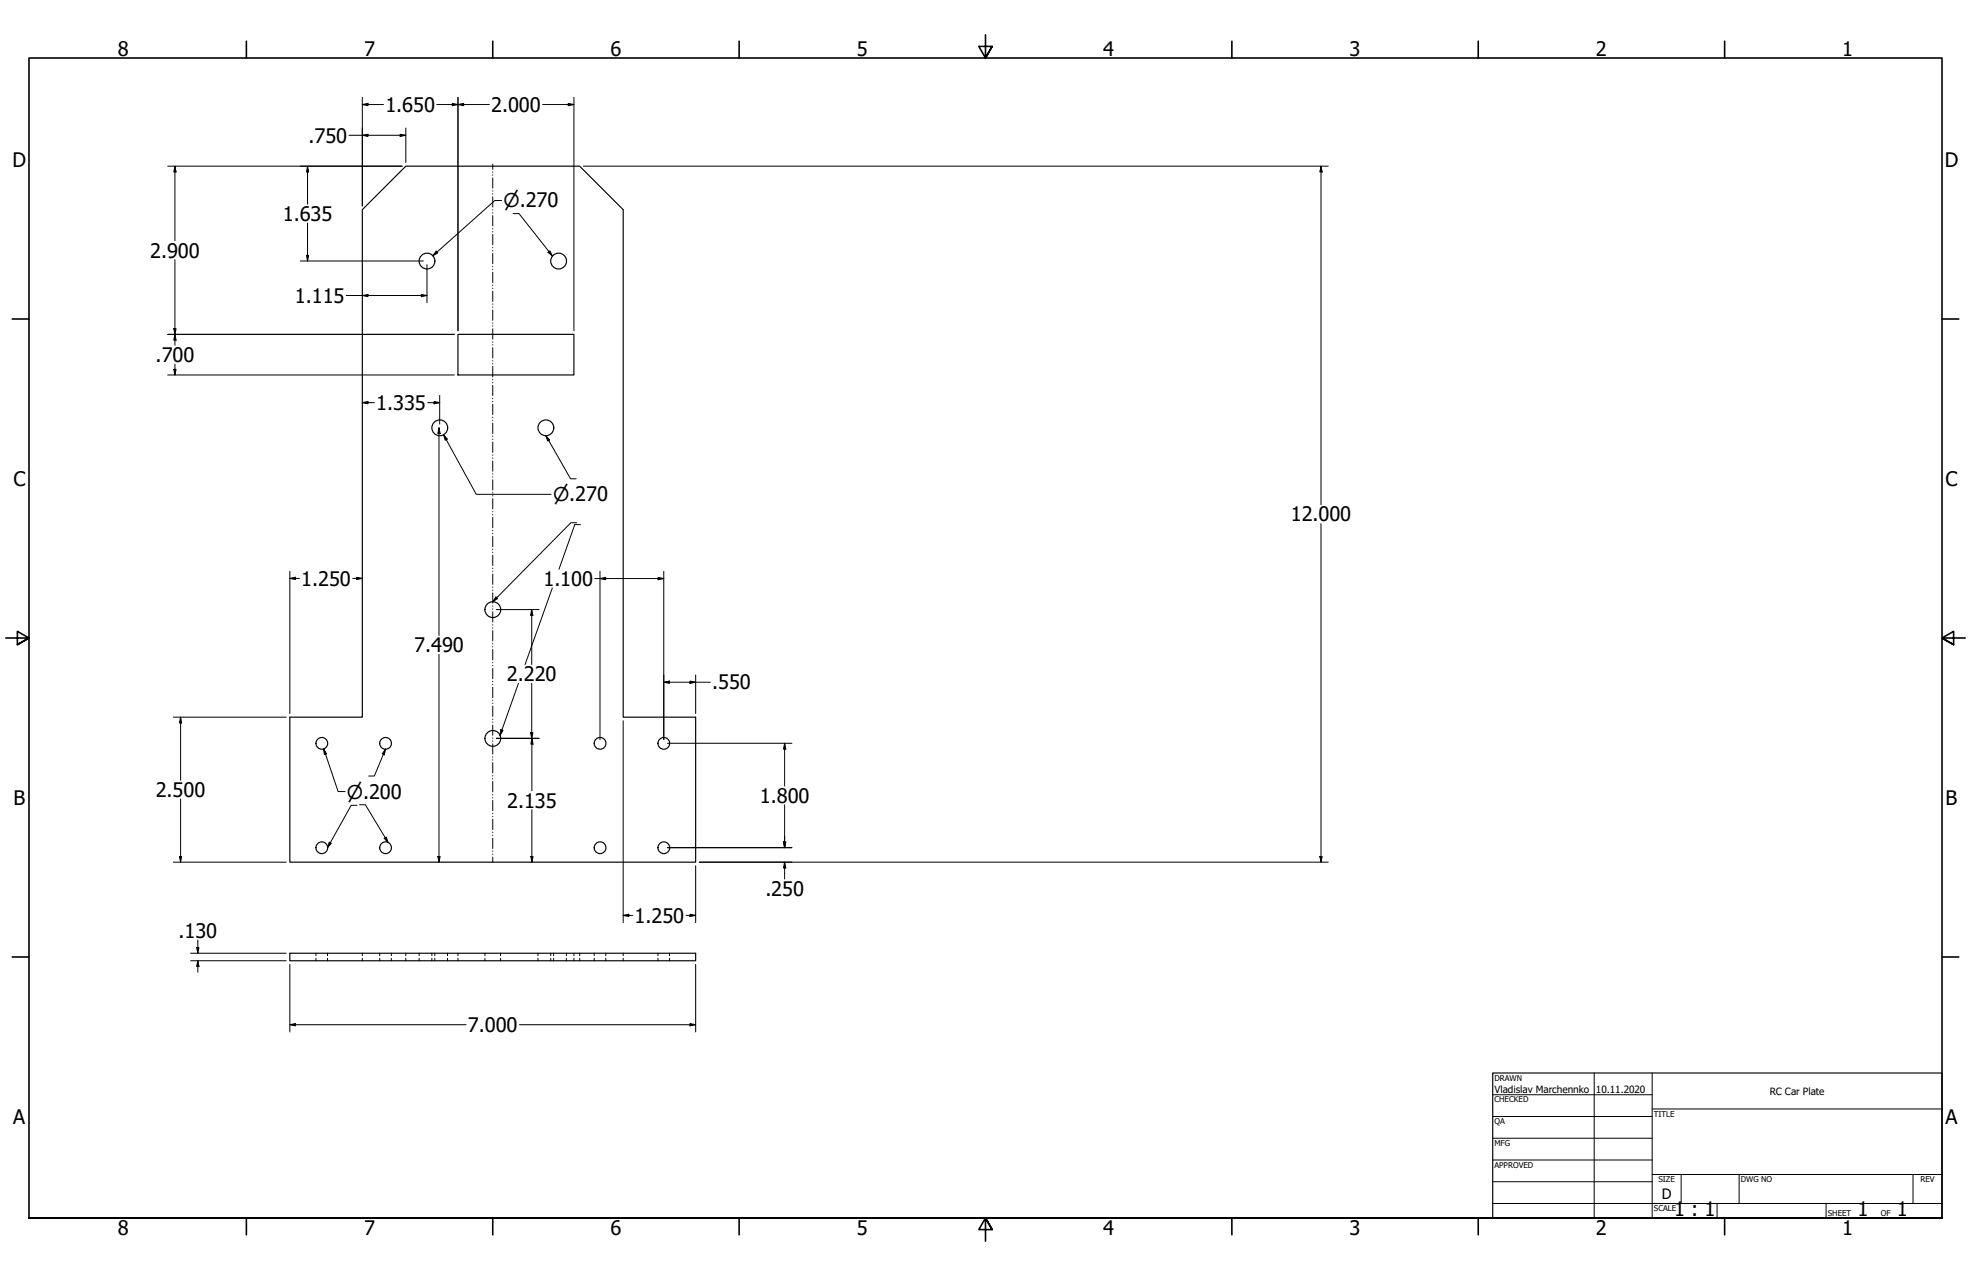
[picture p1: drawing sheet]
<svg xmlns="http://www.w3.org/2000/svg" width="864mm" height="559mm" viewBox="0 0 864 559" stroke-linecap="round" stroke-linejoin="round" font-family="sans-serif">
<!-- layer: Hidden (ANSI) -->
<g fill="none" stroke="#000" stroke-width=".44">
<path d="M138.4 417.4v1.1M138.4 419.7v1.1M143.5 417.4v1.1M143.5 419.7v1.1M158.7 417.4v1.1M158.7 419.7v1.1M166.4 417.4v1.1M166.4 419.7v1.1M171.4 417.4v1.1M171.4 419.7v1.1M177.8 417.4v1.1M177.8 419.7v1.1"/>
<path d="M183.6 417.4v1.1M183.6 419.7v1.1M189.2 417.4v1.1M189.2 419.7v1.1M190.5 417.4v1.1M190.5 419.7v1.1M196.1 417.4v1.1M196.1 419.7v1.1M200.7 417.4v1.1M200.7 419.7v1.1M212.5 417.4v1.1M212.5 419.7v1.1"/>
<path d="M219.3 417.4v1.1M219.3 419.7v1.1M235.7 417.4v1.1M235.7 419.7v1.1M241.3 417.4v1.1M241.3 419.7v1.1M242.6 417.4v1.1M242.6 419.7v1.1M248.2 417.4v1.1M248.2 419.7v1.1M251.5 417.4v1.1M251.5 419.7v1.1"/>
<path d="M254 417.4v1.1M254 419.7v1.1M260.3 417.4v1.1M260.3 419.7v1.1M265.4 417.4v1.1M265.4 419.7v1.1M273 417.4v1.1M273 419.7v1.1M288.3 417.4v1.1M288.3 419.7v1.1M293.4 417.4v1.1M293.4 419.7v1.1"/>
</g>
<!-- layer: Visible (ANSI) -->
<g fill="none" stroke="#000" stroke-width=".51">
<path d="M177.8 72.8h76.2l19 19v222.3h31.8v63.5h-177.8v-63.5h31.7v-222.3zM200.7 146.4h50.8v17.8h-50.8zM127 417.4h177.8v3.4h-177.8z"/>
<circle cx="187.1" cy="114.3" r="3.5"/>
<circle cx="244.8" cy="114.3" r="3.5"/>
<circle cx="192.7" cy="187.4" r="3.5"/>
<circle cx="239.2" cy="187.4" r="3.5"/>
<circle cx="215.9" cy="267" r="3.5"/>
<circle cx="141" cy="325.5" r="2.57"/>
<circle cx="168.9" cy="325.5" r="2.57"/>
<circle cx="215.9" cy="323.4" r="3.5"/>
<circle cx="262.9" cy="325.5" r="2.57"/>
<circle cx="290.9" cy="325.5" r="2.57"/>
<circle cx="141" cy="371.3" r="2.57"/>
<circle cx="168.9" cy="371.3" r="2.57"/>
<circle cx="262.9" cy="371.3" r="2.57"/>
<circle cx="290.9" cy="371.3" r="2.57"/>
</g>
<!-- layer: Border (ANSI) -->
<g fill="none" stroke="#000" stroke-width=".7">
<path d="M107.9 18v7.4M215.9 18v7.4M323.8 18v7.4M431.8 15.2v10.2l-2.9-5.1h5.8l-2.9 5.1 2.9-5.1M539.8 18v7.4M647.7 18v7.4M755.6 18v7.4M5.3 139.7h7.4M850.9 139.7h7.4M2.5 279.4h10.2l-5.1-2.9v5.8l5.1-2.9-5.1 2.9M861.1 279.4h-10.2l5.1-2.9v5.8l-5.1-2.9 5.1 2.9M5.3 419.1h7.4"/>
<path d="M850.9 419.1h7.4M12.7 533.4v-508h838.2v508h-838.2h838.2M107.9 533.4v7.4M215.9 533.4v7.4M323.8 533.4v7.4M434.7 538.5l-2.9-5.1 2.9 5.1h-5.8l2.9-5.1v10.2M539.8 533.4v7.4M647.7 533.4v7.4M755.6 533.4v7.4"/>
</g>
<!-- layer: Title (ANSI) -->
<g fill="none" stroke="#000" stroke-width=".44">
<path d="M654 479.4h69.9M698.5 469.9v63.5M723.9 469.9v63.5M654 488.9h69.9M654 498.5h69.9M723.9 485.6h127M654 508h69.9M654 517.5h69.9M723.9 514.3h127M736.6 514.3v12.7M762 514.3v12.7M838.2 514.3v12.7"/>
<path d="M654 527h196.9M752.3 527v6.4M800.1 527v6.4"/>
</g>
<path d="M654 469.9h196.9v63.5h-196.9z" fill="none" stroke="#000" stroke-width=".51"/>
<!-- layer: Sketch Geometry (ANSI) -->
<g fill="none" stroke="#000" stroke-width=".44">
<path d="M215.9 71.9v2.3M215.9 75.3v.2M215.9 76.6v.2M215.9 77.9v4.5M215.9 83.6v.2M215.9 84.9v.2M215.9 86.2v4.5M215.9 91.8v.2M215.9 93.2v.1M215.9 94.4v4.5M215.9 100.1v.2M215.9 101.4v.2"/>
<path d="M215.9 102.7v4.5M215.9 108.3v.2M215.9 109.7v.2M215.9 111v4.5M215.9 116.6v.2M215.9 117.9v.2M215.9 119.3v4.5M215.9 124.8v.2M215.9 126.2v.2M215.9 127.5v4.5M215.9 133.1v.2M215.9 134.4v.2"/>
<path d="M215.9 135.8v4.5M215.9 141.4v.2M215.9 142.7v.2M215.9 144v4.5M215.9 149.7v.2M215.9 150.9v.2M215.9 152.3v4.5M215.9 157.9v.2M215.9 159.2v.2M215.9 160.5v4.5M215.9 166.2v.2M215.9 167.5v.2"/>
<path d="M215.9 168.8v4.5M215.9 174.4v.2M215.9 175.8v.2M215.9 177v4.5M215.9 182.7v.2M215.9 184v.2M215.9 185.3v4.5M215.9 190.9v.2M215.9 192.3v.2M215.9 193.6v4.5M215.9 199.2v.2M215.9 200.5v.2"/>
<path d="M215.9 201.9v4.5M215.9 207.5v.1M215.9 208.8v.2M215.9 210.1v4.5M215.9 215.7v.2M215.9 217v.2M215.9 218.4v4.5M215.9 224v.2M215.9 225.3v.2M215.9 226.6v4.5M215.9 232.3v.2M215.9 233.6v.1"/>
<path d="M215.9 234.9v4.5M215.9 240.5v.2M215.9 241.8v.2M215.9 243.1v4.5M215.9 248.8v.2M215.9 250.1v.2M215.9 251.4v4.5M215.9 257v.2M215.9 258.4v.2M215.9 259.7v4.5M215.9 265.3v.2M215.9 266.6v.2"/>
<path d="M215.9 267.9v4.5M215.9 273.6v.1M215.9 274.9v.2M215.9 276.2v4.5M215.9 281.8v.2M215.9 283.1v.2M215.9 284.5v4.5M215.9 290.1v.2M215.9 291.4v.2M215.9 292.7v4.5M215.9 298.3v.2M215.9 299.7v.1"/>
<path d="M215.9 301v4.5M215.9 306.6v.2M215.9 307.9v.2M215.9 309.2v4.6M215.9 314.9v.2M215.9 316.2v.2M215.9 317.5v4.5M215.9 323.2v.1M215.9 324.4v.2M215.9 325.8v4.5M215.9 331.4v.2M215.9 332.7v.2"/>
<path d="M215.9 334v4.5M215.9 339.7v.2M215.9 341v.2M215.9 342.3v4.5M215.9 347.9v.2M215.9 349.2v.2M215.9 350.5v4.5M215.9 356.2v.2M215.9 357.5v.2M215.9 358.8v4.5M215.9 364.4v.2M215.9 365.8v.2"/>
<path d="M215.9 367.1v4.5M215.9 372.7v.2M215.9 374v.2M215.9 375.3v2.3"/>
</g>
<!-- layer: Dimension (ANSI) -->
<g fill="none" stroke="#000" stroke-width=".44">
<path d="M152.9 59.2h24.9M158.7 45.8l2.5-.5v1zM158.7 59.2l2.5-.4v1zM158.7 45.8h9.3M158.7 42.6v47.6M175.3 58.8l2.5 .4-2.5 .6zM177.8 56.1v15.1M191.4 45.8h23M198.2 45.3l2.5 .5-2.5 .5zM200.7 45.8l2.4-.5v1zM200.7 42.6v102.2M237.7 45.8h13.8"/>
<path d="M249 45.3l2.5 .5-2.5 .5zM251.5 42.6v102.2M73.5 72.8h102.7M76.6 72.8l.6 2.5h-1.1zM76.6 72.8v32.7M134.7 72.8l.6 2.5h-1zM134.7 72.8v16.6M255.6 72.8h326.4M578.8 72.8l.5 2.5h-1zM578.8 72.8v148.2M134.7 97.7v16.6M219.8 87.8h-3l-27.2 24.2"/>
<path d="M76.6 113.7v37.5M131.6 114.3h53.9M134.3 111.8h1l-.6 2.5zM187.1 115.9v16.7M191.1 110l.7 .7-2.2 1.3zM151.7 129.4h35.4M158.7 129.4l2.5-.4v.9zM184.6 129l2.5 .4-2.5 .5zM73.5 146.4h125.6M76.1 144h1.1l-.6 2.4zM76.6 146.4l.6 2.6h-1.1zM76.6 159.4v4.8"/>
<path d="M73.5 164.2h125.6M76.1 161.7h1.1l-.6 2.5zM158.7 176.3l2.5-.5v1zM158.7 176.3h5.3M187.4 176.3h5.3M190.2 175.8l2.5 .5-2.5 .5zM192.7 173.2v12.5M192.3 187.3l.5 2.6h-1zM192.3 187.3v91M194.3 190.3l1.7 2-.9 .5zM194.3 190.3l14.4 26.2h32.8M578.8 229.3v148.3"/>
<path d="M127 253.3l2.5-.5v1zM127 250.1v62.4M127 253.3h4.2M154.6 253.3h4.1M156.3 252.8l2.4 .5-2.4 .5zM260.6 253.4h30.2M262.9 253.4l2.5-.5v1zM262.9 250.2v73.7M288.4 252.9l2.4 .5-2.4 .5zM290.8 250.2v73.7M217.5 267h18.7M233 267l.5 2.5h-1z"/>
<path d="M233 267v24M192.3 286.6v91M233 299.3v24M290.8 298.8l2.5-.5v1zM290.8 298.8h20.5M302.3 298.3l2.5 .5-2.5 .5zM304.8 295.6v16.9M75.9 314.1h49.5M79.1 314.1l.5 2.5h-1zM79.1 314.1v27.6M273 315.7v88.4M141.8 327.9l1.3 2.2-1 .4z"/>
<path d="M141.8 327.9l6.3 18.7h3.1M217.5 323.3h18.7M232.5 320.9h1l-.5 2.4zM233 323.3l.6 2.6h-1zM233 323.3v23M292.4 325.5h54.6M343.8 325.5l.5 2.5h-1zM343.8 325.5v18.7M79.1 349.9v27.7M233 354.6v23M343.8 352.5v18.7M75.9 377.6h49.5"/>
<path d="M78.6 375.1h1l-.5 2.5zM191.8 375.1h1l-.5 2.5zM232.6 375.1h1l-.6 2.5zM292.4 371.2h54.6M304.8 379.2v24.9M306.4 377.6h275.6M343.3 368.7h1l-.5 2.5zM343.8 377.6l.5 2.5h-1zM343.8 377.6v7.3M578.3 375.1h1l-.5 2.5zM83.5 417.4h41.9M86.2 415h1l-.5 2.4z"/>
<path d="M86.7 411.7v5.7M273 400.9l2.5-.5v1zM273 400.9h4.2M300.6 400.9h4.2M302.3 400.4l2.5 .5-2.5 .5zM83.5 420.8h41.9M86.7 420.8l.5 2.4h-1zM86.7 420.8v5M127 422.3v29.6M304.8 422.3v29.6M127 448.8l2.5-.6v1.1zM127 448.8h77.2"/>
<path d="M227.6 448.8h77.2M302.3 448.2l2.5 .6-2.5 .5z"/>
</g>
<g fill="#000">
<path d="M158.7 45.8l2.5-.5v1z" fill-rule="evenodd"/>
<path d="M158.7 59.2l2.5-.4v1z" fill-rule="evenodd"/>
<path d="M175.3 58.8l2.5 .4-2.5 .6z" fill-rule="evenodd"/>
<path d="M198.2 45.3l2.5 .5-2.5 .5z" fill-rule="evenodd"/>
<path d="M200.7 45.8l2.4-.5v1z" fill-rule="evenodd"/>
<path d="M249 45.3l2.5 .5-2.5 .5z" fill-rule="evenodd"/>
<path d="M76.6 72.8l.6 2.5h-1.1z" fill-rule="evenodd"/>
<path d="M134.7 72.8l.6 2.5h-1z" fill-rule="evenodd"/>
<path d="M578.8 72.8l.5 2.5h-1z" fill-rule="evenodd"/>
<path d="M134.3 111.8h1l-.6 2.5z" fill-rule="evenodd"/>
<path d="M191.1 110l.7 .7-2.2 1.3z" fill-rule="evenodd"/>
<path d="M158.7 129.4l2.5-.4v.9z" fill-rule="evenodd"/>
<path d="M184.6 129l2.5 .4-2.5 .5z" fill-rule="evenodd"/>
<path d="M76.1 144h1.1l-.6 2.4z" fill-rule="evenodd"/>
<path d="M76.6 146.4l.6 2.6h-1.1z" fill-rule="evenodd"/>
<path d="M76.1 161.7h1.1l-.6 2.5z" fill-rule="evenodd"/>
<path d="M158.7 176.3l2.5-.5v1z" fill-rule="evenodd"/>
<path d="M190.2 175.8l2.5 .5-2.5 .5z" fill-rule="evenodd"/>
<path d="M192.3 187.3l.5 2.6h-1z" fill-rule="evenodd"/>
<path d="M194.3 190.3l1.7 2-.9 .5z" fill-rule="evenodd"/>
<path d="M127 253.3l2.5-.5v1z" fill-rule="evenodd"/>
<path d="M156.3 252.8l2.4 .5-2.4 .5z" fill-rule="evenodd"/>
<path d="M262.9 253.4l2.5-.5v1z" fill-rule="evenodd"/>
<path d="M288.4 252.9l2.4 .5-2.4 .5z" fill-rule="evenodd"/>
<path d="M233 267l.5 2.5h-1z" fill-rule="evenodd"/>
<path d="M290.8 298.8l2.5-.5v1z" fill-rule="evenodd"/>
<path d="M302.3 298.3l2.5 .5-2.5 .5z" fill-rule="evenodd"/>
<path d="M79.1 314.1l.5 2.5h-1z" fill-rule="evenodd"/>
<path d="M141.8 327.9l1.3 2.2-1 .4z" fill-rule="evenodd"/>
<path d="M232.5 320.9h1l-.5 2.4z" fill-rule="evenodd"/>
<path d="M233 323.3l.6 2.6h-1z" fill-rule="evenodd"/>
<path d="M343.8 325.5l.5 2.5h-1z" fill-rule="evenodd"/>
<path d="M78.6 375.1h1l-.5 2.5z" fill-rule="evenodd"/>
<path d="M191.8 375.1h1l-.5 2.5z" fill-rule="evenodd"/>
<path d="M232.6 375.1h1l-.6 2.5z" fill-rule="evenodd"/>
<path d="M343.3 368.7h1l-.5 2.5z" fill-rule="evenodd"/>
<path d="M343.3 368.7h1l-.5 2.5z" fill-rule="evenodd"/>
<path d="M578.3 375.1h1l-.5 2.5z" fill-rule="evenodd"/>
<path d="M343.8 377.6l.5 2.5h-1z" fill-rule="evenodd"/>
<path d="M86.2 415h1l-.5 2.4z" fill-rule="evenodd"/>
<path d="M273 400.9l2.5-.5v1z" fill-rule="evenodd"/>
<path d="M302.3 400.4l2.5 .5-2.5 .5z" fill-rule="evenodd"/>
<path d="M86.7 420.8l.5 2.4h-1z" fill-rule="evenodd"/>
<path d="M127 448.8l2.5-.6v1.1z" fill-rule="evenodd"/>
<path d="M302.3 448.2l2.5 .6-2.5 .5z" fill-rule="evenodd"/>
</g>
<!-- layer: Symbol (ANSI) -->
<g fill="none" stroke="#000" stroke-width=".44">
<path d="M224.9 93.5h2.5l14.7 18.6M240.1 110.5l.8-.6 1.2 2.2zM239.1 190.8l1.7 1.9-.8 .5zM239.1 190.8l10.9 18.9h2.5M252.7 228.9h-2.6l-34.2 34.6M254.3 229.7h-2.5l-6.9 19.6M242 257.5l-11.9 33.5M217.3 261.4l.7 .7-2.1 1.4zM227.1 299.3l-8 22.8M219.5 319.5l.9 .3-1.3 2.3zM168.9 328l-.5 2.6-.9-.5zM168.9 328l-4.9 11.9h-2.5"/>
<path d="M156.4 352.7h-2.5l-10.4 18.5M157.5 352.4h2.6l10 16.6M144.3 368.8l.9 .5-1.7 1.9zM168.3 367.1l.9-.5 .9 2.4z"/>
</g>
<g fill="#000">
<path d="M240.1 110.5l.8-.6 1.2 2.2z" fill-rule="evenodd"/>
<path d="M239.1 190.8l1.7 1.9-.8 .5z" fill-rule="evenodd"/>
<path d="M217.3 261.4l.7 .7-2.1 1.4z" fill-rule="evenodd"/>
<path d="M219.5 319.5l.9 .3-1.3 2.3z" fill-rule="evenodd"/>
<path d="M168.9 328l-.5 2.6-.9-.5z" fill-rule="evenodd"/>
<path d="M144.3 368.8l.9 .5-1.7 1.9z" fill-rule="evenodd"/>
<path d="M168.3 367.1l.9-.5 .9 2.4z" fill-rule="evenodd"/>
</g>
<g font-size="8.8">
<text x="51.6" y="24.4">8</text>
<text x="159.5" y="24.4">7</text>
<text x="267.5" y="24.4">6</text>
<text x="375.4" y="24.4">5</text>
<text x="483.4" y="24.4">4</text>
<text x="591.3" y="24.4">3</text>
<text x="699.3" y="24.4">2</text>
<text x="807.2" y="24.4">1</text>
<text x="168.8" y="49">1.650</text>
<text x="215.2" y="49">2.000</text>
<text x="135.2" y="62.4">.750</text>
<text x="5.5" y="73">D</text>
<text x="852.1" y="73">D</text>
<text x="123.9" y="96.7">1.635</text>
<text x="65.8" y="112.8">2.900</text>
<text x="129.2" y="132.5">1.115</text>
<text x="68.2" y="158.5">.700</text>
<text x="164.8" y="179.5">1.335</text>
<text x="5.9" y="212.7">C</text>
<text x="852.5" y="212.7">C</text>
<text x="565.6" y="228.3">12.000</text>
<text x="132" y="256.5">1.250</text>
<text x="238.1" y="256.5">1.100</text>
<text x="181.5" y="285.6">7.490</text>
<text x="222.1" y="298.3">2.220</text>
<text x="312" y="301.9">.550</text>
<text x="5.9" y="352.4">B</text>
<text x="68.3" y="349">2.500</text>
<text x="222.2" y="353.6">2.135</text>
<text x="332.9" y="351.5">1.800</text>
<text x="852.5" y="352.4">B</text>
<text x="335.3" y="392.2">.250</text>
<text x="278.1" y="404.1">1.250</text>
<text x="78.2" y="410.8">.130</text>
<text x="205" y="451.9">7.000</text>
<text x="5.8" y="492.1">A</text>
<text x="852.4" y="492.1">A</text>
<text x="733.5" y="532.6">1 : 1</text>
<text x="813.9" y="532.6">1</text>
<text x="831.1" y="532.6">1</text>
<text x="51.6" y="540.8">8</text>
<text x="159.5" y="540.8">7</text>
<text x="267.5" y="540.8">6</text>
<text x="375.4" y="540.8">5</text>
<text x="483.4" y="540.8">4</text>
<text x="591.3" y="540.8">3</text>
<text x="699.3" y="540.8">2</text>
<text x="807.2" y="540.8">1</text>
</g>
<g font-size="8.3">
<text x="220.6" y="90.9">⌀.270</text>
<text x="242.3" y="219.5">⌀.270</text>
<text x="152" y="349.7">⌀.200</text>
</g>
<text font-size="6.3" x="728.1" y="524.9">D</text>
<g font-size="4.4">
<text x="654.8" y="478.6">Vladislav Marchennko</text>
<text x="699.3" y="478.6">10.11.2020</text>
<text x="775.4" y="479.4">RC Car Plate</text>
</g>
<g font-size="3.5">
<text x="654.8" y="473.2">DRAWN</text>
<text x="654.8" y="482.8">CHECKED</text>
<text x="724.7" y="488.9">TITLE</text>
<text x="654.8" y="492.3">QA</text>
<text x="654.8" y="501.8">MFG</text>
<text x="654.8" y="511.4">APPROVED</text>
<text x="726.7" y="517.7">SIZE</text>
<text x="762.8" y="517.7">DWG NO</text>
<text x="841.4" y="517.7">REV</text>
<text x="724.7" y="530.4">SCALE</text>
<text x="800.9" y="532.6">SHEET</text>
<text x="824.1" y="532.6">OF</text>
</g>
</svg>
